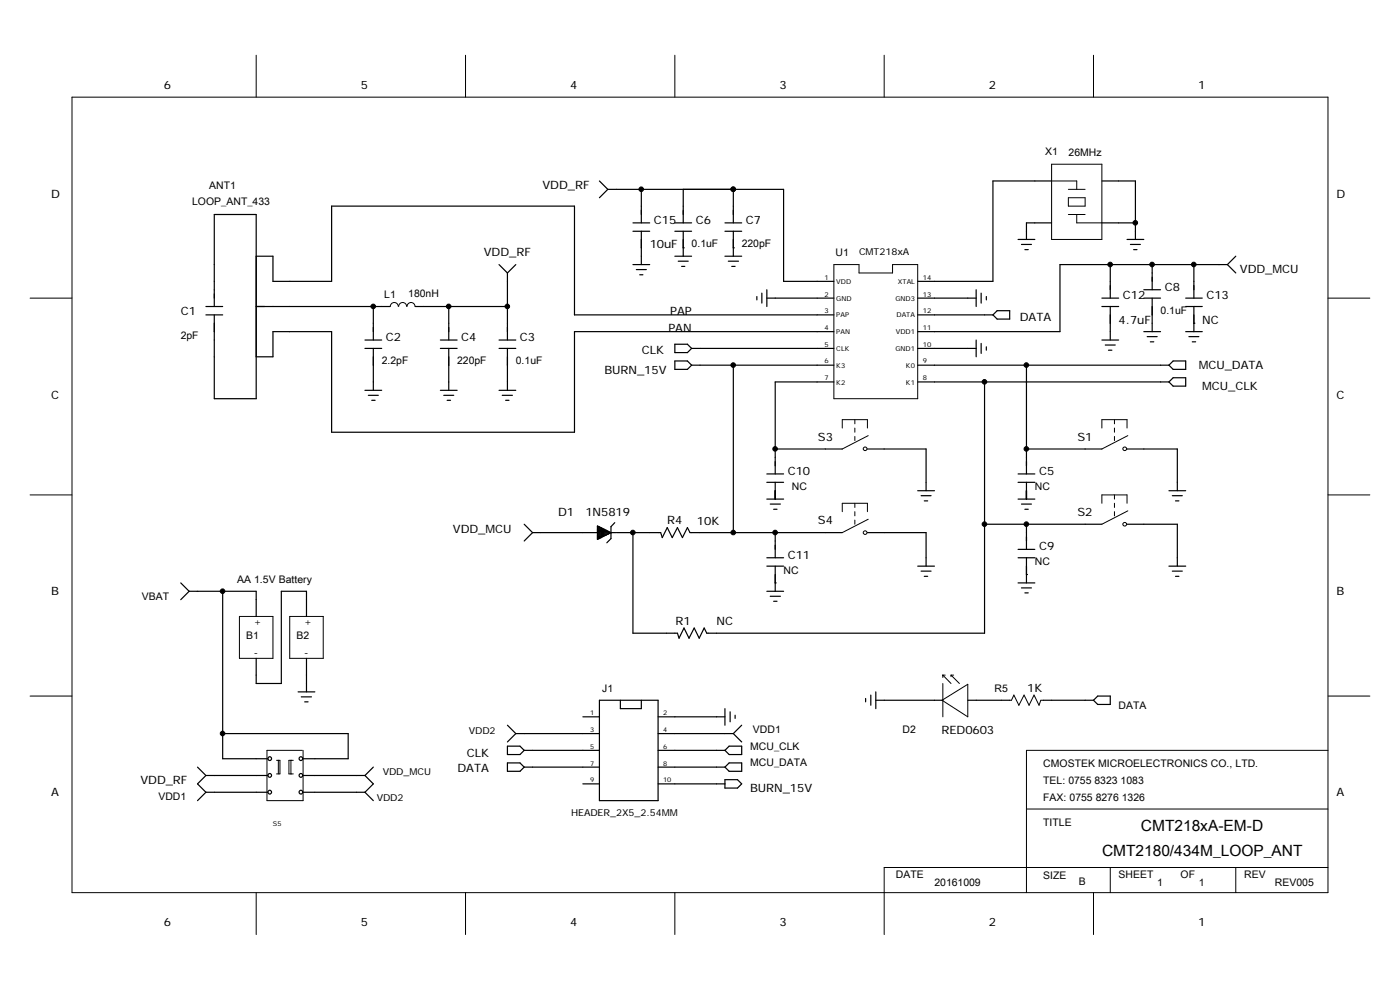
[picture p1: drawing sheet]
<svg xmlns="http://www.w3.org/2000/svg" width="297mm" height="210mm" viewBox="0 0 297 210" stroke-linecap="round" stroke-linejoin="round" font-family="sans-serif">
<g fill="none" stroke="#000" stroke-width=".21">
<path d="M54.3 11.7v8.9M98.8 11.7v8.9M143.2 11.7v8.9M187.6 11.7v8.9M232 11.7v8.9M15.3 20.6h266.4v168.7h-266.4zM223.1 34.8h10.7v16h-10.7zM223.1 38.4h5.3v1.8M176.9 56.1h5.3v1.8h7.1v-1.8h5.4v28.5h-17.8zM226.6 40.2h3.6M226.6 45.5h3.6M226.6 41.9h3.6v1.8h-3.6z"/>
<path d="M228.4 45.5v1.8h5.4M6.4 63.2h8.9M82.8 65a.85 .85 0 0 1 .8-.8 .85 .85 0 0 1 .9 .8M84.6 65a.85 .85 0 0 1 .8-.8 .85 .85 0 0 1 .9 .8M86.4 65a.85 .85 0 0 1 .8-.8 .85 .85 0 0 1 .8 .8M281.7 63.2h8.9M178.7 90.8v-1.8h5.3v1.8M181.3 89v.9M181.3 90.8v.9M181.3 92.6v.9M184.2 92.4l-5.5 2.8M233.8 90.8v-1.8h5.3v1.8"/>
<path d="M236.4 89v.9M236.4 90.8v.9M236.4 92.6v.9M239.3 92.4l-5.5 2.8M6.4 105h8.9M178.7 108.5v-1.7h5.3v1.7M181.3 106.8v.8M181.3 108.5v.9M181.3 110.3v.9M184.2 110.1l-5.5 2.9M233.8 106.8v-1.8h5.3v1.8M236.4 105v.9"/>
<path d="M236.4 106.8v.8M236.4 108.5v.9M239.3 108.4l-5.5 2.8M281.7 105h8.9M50.8 130.8h7.1v8.8h-7.1zM61.5 130.8h7.1v8.8h-7.1zM6.4 147.7h8.9M64.1 159.2h-7.5v10.6h7.7v-10.6M199.8 148.5l5.5-3.3v6.9zM200 143.2l1.8 1.8M200 143.2h.5M200 143.2v.5"/>
<path d="M200 145v7.1M201.8 143.2l1.7 1.8M201.8 143.2h.5M201.8 143.2v.3M214.2 148.5h.4l.5-1.1 1 2.2 1.1-2.2 1.1 2.2 1.1-2.2 1 2.2 .4-1.1h.5M281.7 159.2h-63.9v30.1M281.8 147.7h8.8M58.7 161.3h.7v2.9h-.7M59 161.3v2.9M61.7 161.3v2.9M62.2 161.3h-.9v2.9h.9M217.8 171.6h63.9"/>
<path d="M54.3 189.3v8.9M98.8 189.3v8.9M143.2 189.3v8.9M217.8 184h.1M232 189.3v8.9M235.5 184v5.3M262.2 184v5.3M281.7 184h-94.1v14.2"/>
<circle cx="183.5" cy="95.2" r=".39"/>
<circle cx="238.6" cy="95.2" r=".39"/>
<circle cx="183.5" cy="113" r=".39"/>
<circle cx="238.6" cy="111.2" r=".39"/>
</g>
<g fill="none" stroke="#000" stroke-width=".25">
<path d="M127.2 38.4l1.7 1.8M223.1 38.4h-12.5v21.3h-15.9M233.8 38.4h7.1v12.4M54.3 54.3h3.6v5.4h12.5v-16h51.5v23.1h55M105.9 56.1l1.7 1.8M107.6 57.9v14.2M109.4 56.1l-1.8 1.8M128.9 40.2h37.3v19.5h10.7M128.9 40.2l-1.7 1.7M134.3 47.3h3.5M134.3 49.1h3.5M134.3 56.1h3.5"/>
<path d="M135 57.2h2.1M135.7 58.3h.7M136.1 40.2v7.1M136.1 49.1v7M143.2 54.3h3.5M143.2 47.3h3.5M143.2 49.1h3.5M143.9 55.4h2.1M144.6 56.5h.7M144.9 52.6h.1M144.9 40.2v7.1M144.9 49.1v5.2"/>
<path d="M153.8 54.3h3.5M153.8 47.3h3.5M153.8 49.1h3.5M154.5 55.4h2.2M155.2 56.5h.7M155.6 52.6h.1M155.6 40.2h.1M155.6 40.2v7.1M155.6 49.1v5.2M216 50.8h3.5M216.7 51.9h2.1M217.4 53h.7"/>
<path d="M223.1 47.3h-5.3v3.5M233.8 47.3h7.1M235.5 56.1v7.1M239.1 50.8h3.5M239.8 51.9h2.1M240.5 53h.7M244.4 56.1v5.4M253.3 56.1v7.1M260.4 56.1h-35.5v14.3h-30.2M260.4 56.1l1.8 1.8M262.2 54.3l-1.8 1.8M43.7 66.8h3.5"/>
<path d="M43.7 65h3.5M45.5 65v-19.5h8.8v39.1h-8.8v-17.8M54.3 65h28.5M77.4 73.9h3.6M77.4 72.1h3.6M79.2 65v7.1M79.2 73.9v8.9M88.1 65h19.5M93.4 73.9h3.6M93.4 72.1h3.6M95.2 65v7.1M95.2 73.9v8.9"/>
<path d="M105.9 73.9h3.5M105.9 72.1h3.5M107.6 73.9v8.9M143.2 73h2.6l.9 .9-.9 .9h-2.6zM143.2 76.6h2.6l.9 .9-.9 .9h-2.6zM146.7 73.9h30.2M146.7 77.5h30.2M155.6 77.5v35.5M160.6 62.9v.7M161.6 62.2v2.1M162.7 63.2h14.2M162.7 61.5v3.5"/>
<path d="M176.9 70.4h-55v21.3h-51.5v-21.3h-12.5v5.3h-3.6M194.7 63.2h12.4M194.7 66.8h15.9M194.7 73.9h12.4M194.7 77.5h53.3M207.1 61.5v3.5M207.1 72.1v3.6M208.1 62.2v2.1M208.1 72.8v2.2M209.2 62.9v.7M209.2 73.6v.7M210.6 66.8l.9-.9h2.7v1.8h-2.7z"/>
<path d="M217.8 77.5v23M233.8 63.2h3.5M233.8 65h3.5M233.8 72.1h3.5M234.5 73.2h2.1M235.2 74.3h.7M235.5 65v7.1M242.6 63.2h3.6M242.6 70.4h3.6M242.6 61.5h3.6M243.4 71.4h2.1M244 72.5h.8"/>
<path d="M244.4 63.2v7.2M248 77.5l.9-.9h2.6v1.8h-2.6zM251.5 63.2h3.6M251.5 70.4h3.6M251.5 65h3.6M252.2 71.4h2.1M252.9 72.5h.8M253.3 68.6h.1M253.3 65v5.4M77.4 82.8h3.6M78.1 83.9h2.2M78.9 84.9h.7"/>
<path d="M93.4 82.8h3.6M94.1 83.9h2.2M94.9 84.9h.7M105.9 82.8h3.5M106.5 83.9h2.2M107.3 84.9h.7M164.5 95.2h14.2M176.9 81h-12.4v19.5M184 95.2h12.5v8.9M194.7 81h53.3M208.9 81v53.3h-59l-.5-1.1-1.1 2.2-1-2.2-1.1 2.2-1.1-2.2-1 2.2-.4-1.1h-9.4v-21.3M217.8 95.2h16"/>
<path d="M239.1 95.2h10.7v8.9M248 81l.9-.9h2.6v1.8h-2.6zM111.2 111.2l1.8 1.8M113 113h14.2M113 113l-1.8 1.8M126.7 111.6l2.9 1.4-2.9 1.4zM126.7 114h.9M126.7 113.5h1.9M126.7 113.3h2.4M126.7 113h2.9M126.7 112.8h2.5M126.7 112.5h1.9"/>
<path d="M126.7 112.3h1.5M126.7 112h1M126.7 111.8h.5M126.8 111.6v2.8M127.1 111.8v2.4h-.4M127.3 111.8v2.3M127.6 112v2M127.8 112.1v1.8M128.1 112.3v1.5h-1.4M128.3 112.3v1.3M128.6 112.5v1M128.8 112.6v.8"/>
<path d="M129.1 112.7v.5M129.3 112.9v.2M129.5 113h.1M129.6 113h1M130.4 110.9l-.8 .8v2.5l-.9 .9M130.7 113h9.5l.3 1 1.1-2.1 1 2.1 1.1-2.1 1.1 2.1 1-2.1 .6 1.1h32.3M134.3 113h.1M162.7 118.3h3.5M162.7 100.5h3.5M162.7 102.3h3.5M162.7 105.9h3.5M163.4 106.9h2.2"/>
<path d="M164.1 108h.7M164.5 102.3v3.6M164.5 113v5.3M184 113h12.5v7.1M194.7 104.1h3.5M195.4 105.1h2.1M196.1 106.2h.7M208.9 111.2h24.9M216 118.3h3.5M216 100.5h3.5M216 102.3h3.5M216 116.5h3.5"/>
<path d="M216 105.9h3.5M216.7 106.9h2.1M217.4 108h.7M217.8 102.3v3.6M217.8 111.2v5.3M217.8 118.3v5.3M239.1 111.2h10.7v8.9M248 104.1h3.5M248.7 105.1h2.1M249.4 106.2h.7M38.3 123.6l1.8 1.8M40.1 125.4h14.2v5.4"/>
<path d="M40.1 125.4l-1.8 1.8M47.2 125.4v35.5h9.6M65 130.8v-5.4h-5.3v19.6h-5.4v-5.4M65 139.6v7.2M162.7 120.1h3.5M162.7 125.4h3.5M163.4 126.5h2.2M164.1 127.5h.7M164.5 123.6h.1M164.5 120.1v5.3M194.7 120.1h3.5M195.4 121.2h2.1"/>
<path d="M196.1 122.3h.7M216 123.6h3.5M216.7 124.7h2.1M217.4 125.8h.7M217.8 121.9h.1M248 120.1h3.5M248.7 121.2h2.1M249.4 122.3h.7M47.2 155.6h26.7v5.3h-9.6M63.2 146.8h3.6M63.9 147.8h2.2M64.6 148.9h.8"/>
<path d="M107.6 158.3h2.7l.9 .9-.9 .9h-2.7zM107.6 153.8l1.8 1.8M109.4 155.6h17.8M109.4 155.6l-1.8 1.8M111.2 159.2h16M123.6 152.1h3.6M127.2 148.5h12.4v21.3h-12.4zM131.6 148.5v1.8h4.5v-1.8M139.6 152.1h14.2M139.6 155.6h16M139.6 159.2h14.2M153.8 150.3v3.5"/>
<path d="M154.7 158.3h2.6v1.8h-2.6l-.9-.9zM154.9 151v2.1M155.6 155.6l1.7 1.8M155.9 151.7v.7M157.3 153.8l-1.7 1.8M183.6 148.2v.7M184.7 147.4v2.2M185.8 148.5h14.2M185.8 146.8v3.5M205.3 148.5h8.9M221.3 148.5h10.7M232 148.5l.9-.8h2.6v1.7h-2.6z"/>
<path d="M41.9 162.7l1.8 1.8M43.7 164.5h13.1M43.7 168.1h13.1M43.7 164.5l-1.8 1.8 1.8 1.8M43.7 168.1l-1.8 1.7M64.3 164.5h13.1M64.3 168.1h13.1M77.4 164.5l1.8 1.8-1.8 1.8M77.4 168.1l1.8 1.7M79.2 162.7l-1.8 1.8M107.6 161.8h2.7l.9 .9-.9 .9h-2.7zM111.2 162.7h16"/>
<path d="M123.6 166.3h3.6M139.6 162.7h14.2M139.6 166.3h14.2M153.8 165.4h2.7l.8 .9-.8 .9h-2.7zM154.7 161.8h2.6v1.8h-2.6l-.9-.9z"/>
<circle cx="57.2" cy="160.9" r=".39"/>
<circle cx="57.2" cy="168" r=".39"/>
<circle cx="57.2" cy="164.5" r=".39"/>
<circle cx="63.8" cy="168" r=".39"/>
<circle cx="63.8" cy="160.9" r=".39"/>
<circle cx="63.8" cy="164.5" r=".39"/>
</g>
<g fill="#000" stroke="#000" stroke-width=".21">
<circle cx="136" cy="40.1" r=".49"/>
<circle cx="155.5" cy="40.1" r=".49"/>
<circle cx="235.5" cy="56.1" r=".49"/>
<circle cx="240.8" cy="47.3" r=".49"/>
<circle cx="244.4" cy="56.1" r=".49"/>
<circle cx="253.3" cy="56.1" r=".49"/>
<circle cx="79.2" cy="65" r=".49"/>
<circle cx="95.2" cy="65" r=".49"/>
<circle cx="107.6" cy="65" r=".49"/>
<circle cx="155.5" cy="77.4" r=".49"/>
<circle cx="217.7" cy="77.4" r=".49"/>
<circle cx="164.4" cy="95.2" r=".49"/>
<circle cx="208.8" cy="81" r=".49"/>
<circle cx="217.7" cy="95.2" r=".49"/>
<circle cx="134.3" cy="113" r=".49"/>
<circle cx="155.5" cy="113" r=".49"/>
<circle cx="164.4" cy="113" r=".49"/>
<circle cx="208.8" cy="111.2" r=".49"/>
<circle cx="217.7" cy="111.2" r=".49"/>
<circle cx="47.2" cy="125.4" r=".49"/>
<circle cx="47.2" cy="155.6" r=".49"/>
</g>
<g font-size="3.3">
<text x="242.1" y="176.4">CMT218xA-EM-D</text>
<text x="233.8" y="181.6">CMT2180/434M_LOOP_ANT</text>
</g>
<g font-size="2.4">
<text x="34.8" y="18.8">6</text>
<text x="76.5" y="18.8">5</text>
<text x="121" y="18.8">4</text>
<text x="165.3" y="18.8">3</text>
<text x="209.8" y="18.8">2</text>
<text x="254.2" y="18.8">1</text>
<text x="10.8" y="41.9">D</text>
<text x="115.1" y="40.2">VDD_RF</text>
<text x="283.5" y="41.9">D</text>
<text x="138.7" y="47.4">C15</text>
<text x="147.6" y="47.4">C6</text>
<text x="158.2" y="47.4">C7</text>
<text x="137.8" y="52.7">10uF</text>
<text x="102.7" y="54.3">VDD_RF</text>
<text x="263.1" y="57.9">VDD_MCU</text>
<text x="238.2" y="63.4">C12</text>
<text x="247.1" y="61.6">C8</text>
<text x="255.9" y="63.4">C13</text>
<text x="38.3" y="66.8">C1</text>
<text x="141.8" y="70.4">PAN</text>
<text x="142.2" y="66.8">PAP</text>
<text x="216.4" y="68.1">DATA</text>
<text x="237.3" y="68.7">4.7uF</text>
<text x="255.1" y="68.7">NC</text>
<text x="81.9" y="72.3">C2</text>
<text x="97.9" y="72.3">C4</text>
<text x="110.3" y="72.3">C3</text>
<text x="136.1" y="75.1">CLK</text>
<text x="128.2" y="79.2">BURN_15V</text>
<text x="254.3" y="78.4">MCU_DATA</text>
<text x="255.1" y="82.8">MCU_CLK</text>
<text x="10.8" y="84.6">C</text>
<text x="283.5" y="84.6">C</text>
<text x="173.5" y="93.5">S3</text>
<text x="228.6" y="93.5">S1</text>
<text x="167.1" y="100.7">C10</text>
<text x="220.4" y="100.7">C5</text>
<text x="96.1" y="113">VDD_MCU</text>
<text x="118.4" y="109.5">D1</text>
<text x="124.2" y="109.4">1N5819</text>
<text x="141.6" y="111.2">R4</text>
<text x="147.9" y="111.3">10K</text>
<text x="173.5" y="111.2">S4</text>
<text x="228.6" y="109.4">S2</text>
<text x="167.1" y="118.5">C11</text>
<text x="220.4" y="116.7">C9</text>
<text x="10.8" y="126.3">B</text>
<text x="283.5" y="126.3">B</text>
<text x="143.3" y="132.5">R1</text>
<text x="152" y="132.6">NC</text>
<text x="217.9" y="146.8">1K</text>
<text x="199.7" y="155.6">RED0603</text>
<text x="99" y="160.6">CLK</text>
<text x="29.8" y="166.3">VDD_RF</text>
<text x="97.1" y="163.8">DATA</text>
<text x="10.8" y="168.9">A</text>
<text x="159.1" y="168.1">BURN_15V</text>
<text x="283.5" y="168.9">A</text>
<text x="34.8" y="196.5">6</text>
<text x="76.5" y="196.5">5</text>
<text x="121" y="196.5">4</text>
<text x="165.3" y="196.5">3</text>
<text x="209.8" y="196.5">2</text>
<text x="254.2" y="196.5">1</text>
</g>
<g font-size="2.2">
<text x="221.7" y="32.9">X1</text>
<text x="226.7" y="33.1">26MHz</text>
<text x="44.4" y="40.2">ANT1</text>
<text x="40.8" y="43.6">LOOP_ANT_433</text>
<text x="146.7" y="52.4">0.1uF</text>
<text x="157.3" y="52.4">220pF</text>
<text x="177.2" y="54.3">U1</text>
<text x="81.5" y="63.2">L1</text>
<text x="86.6" y="63.1">180nH</text>
<text x="38.3" y="72">2pF</text>
<text x="246.2" y="66.6">0.1uF</text>
<text x="81" y="77.3">2.2pF</text>
<text x="97" y="77.3">220pF</text>
<text x="109.4" y="77.3">0.1uF</text>
<text x="168" y="103.9">NC</text>
<text x="219.5" y="103.9">NC</text>
<text x="219.5" y="119.9">NC</text>
<text x="50.3" y="123.6">AA 1.5V Battery</text>
<text x="166.2" y="121.7">NC</text>
<text x="30.1" y="127.2">VBAT</text>
<text x="52.2" y="135.6">B1</text>
<text x="62.9" y="135.6">B2</text>
<text x="127.8" y="146.8">J1</text>
<text x="211" y="146.8">R5</text>
<text x="159.7" y="155.4">VDD1</text>
<text x="191.5" y="155.4">D2</text>
<text x="237.3" y="150.3">DATA</text>
<text x="159.1" y="159.2">MCU_CLK</text>
<text x="159.1" y="162.6">MCU_DATA</text>
<text x="221.3" y="166.3">TEL: 0755 8323 1083</text>
<text x="221.3" y="162.7">CMOSTEK MICROELECTRONICS CO., LTD.</text>
<text x="33.6" y="169.7">VDD1</text>
<text x="221.3" y="169.8">FAX: 0755 8276 1326</text>
<text x="221.3" y="175.2">TITLE</text>
<text x="190.1" y="186.3">DATE</text>
<text x="198.2" y="188">20161009</text>
<text x="221.3" y="186.5">SIZE</text>
<text x="228.9" y="187.7">B</text>
<text x="237.3" y="186.3">SHEET</text>
<text x="245.5" y="188">1</text>
<text x="250.4" y="186.3">OF</text>
<text x="254.3" y="188">1</text>
<text x="263.9" y="186.3">REV</text>
<text x="270.5" y="188">REV005</text>
</g>
<g font-size="2">
<text x="182.2" y="54.1">CMT218xA</text>
<text x="53.8" y="132.6">+</text>
<text x="64.5" y="132.6">+</text>
<text x="53.8" y="139.2">-</text>
<text x="64.5" y="139.2">-</text>
<text x="99.5" y="155.6">VDD2</text>
<text x="81.2" y="164.5">VDD_MCU</text>
<text x="79.9" y="169.8">VDD2</text>
<text x="121.2" y="173.1">HEADER_2X5_2.54MM</text>
</g>
<g font-size="1.4">
<text x="174.9" y="59.3">1</text>
<text x="195.7" y="59.3">14</text>
<text x="174.9" y="62.9">2</text>
<text x="177.4" y="60.2">VDD</text>
<text x="177.4" y="63.8">GND</text>
<text x="189.9" y="63.8">GND3</text>
<text x="190.5" y="60.2">XTAL</text>
<text x="195.7" y="62.9">13</text>
<text x="174.9" y="66.5">3</text>
<text x="174.9" y="70">4</text>
<text x="177.4" y="67.3">PAP</text>
<text x="177.4" y="70.9">PAN</text>
<text x="190" y="70.9">VDD1</text>
<text x="190.2" y="67.3">DATA</text>
<text x="195.7" y="66.5">12</text>
<text x="195.7" y="70">11</text>
<text x="174.9" y="73.6">5</text>
<text x="174.9" y="77.1">6</text>
<text x="177.4" y="74.5">CLK</text>
<text x="189.9" y="74.5">GND1</text>
<text x="195.7" y="73.6">10</text>
<text x="195.7" y="77.1">9</text>
<text x="174.9" y="80.6">7</text>
<text x="177.4" y="78">K3</text>
<text x="177.4" y="81.6">K2</text>
<text x="192.2" y="78">K0</text>
<text x="192.2" y="81.6">K1</text>
<text x="195.7" y="80.6">8</text>
<text x="125.2" y="151.7">1</text>
<text x="125.2" y="155.3">3</text>
<text x="140.7" y="155.3">4</text>
<text x="140.7" y="151.7">2</text>
<text x="125.2" y="158.8">5</text>
<text x="140.7" y="158.8">6</text>
<text x="125.2" y="162.4">7</text>
<text x="125.2" y="165.9">9</text>
<text x="140.7" y="165.9">10</text>
<text x="140.7" y="162.4">8</text>
<text x="57.9" y="175.2">S5</text>
</g>
</svg>
